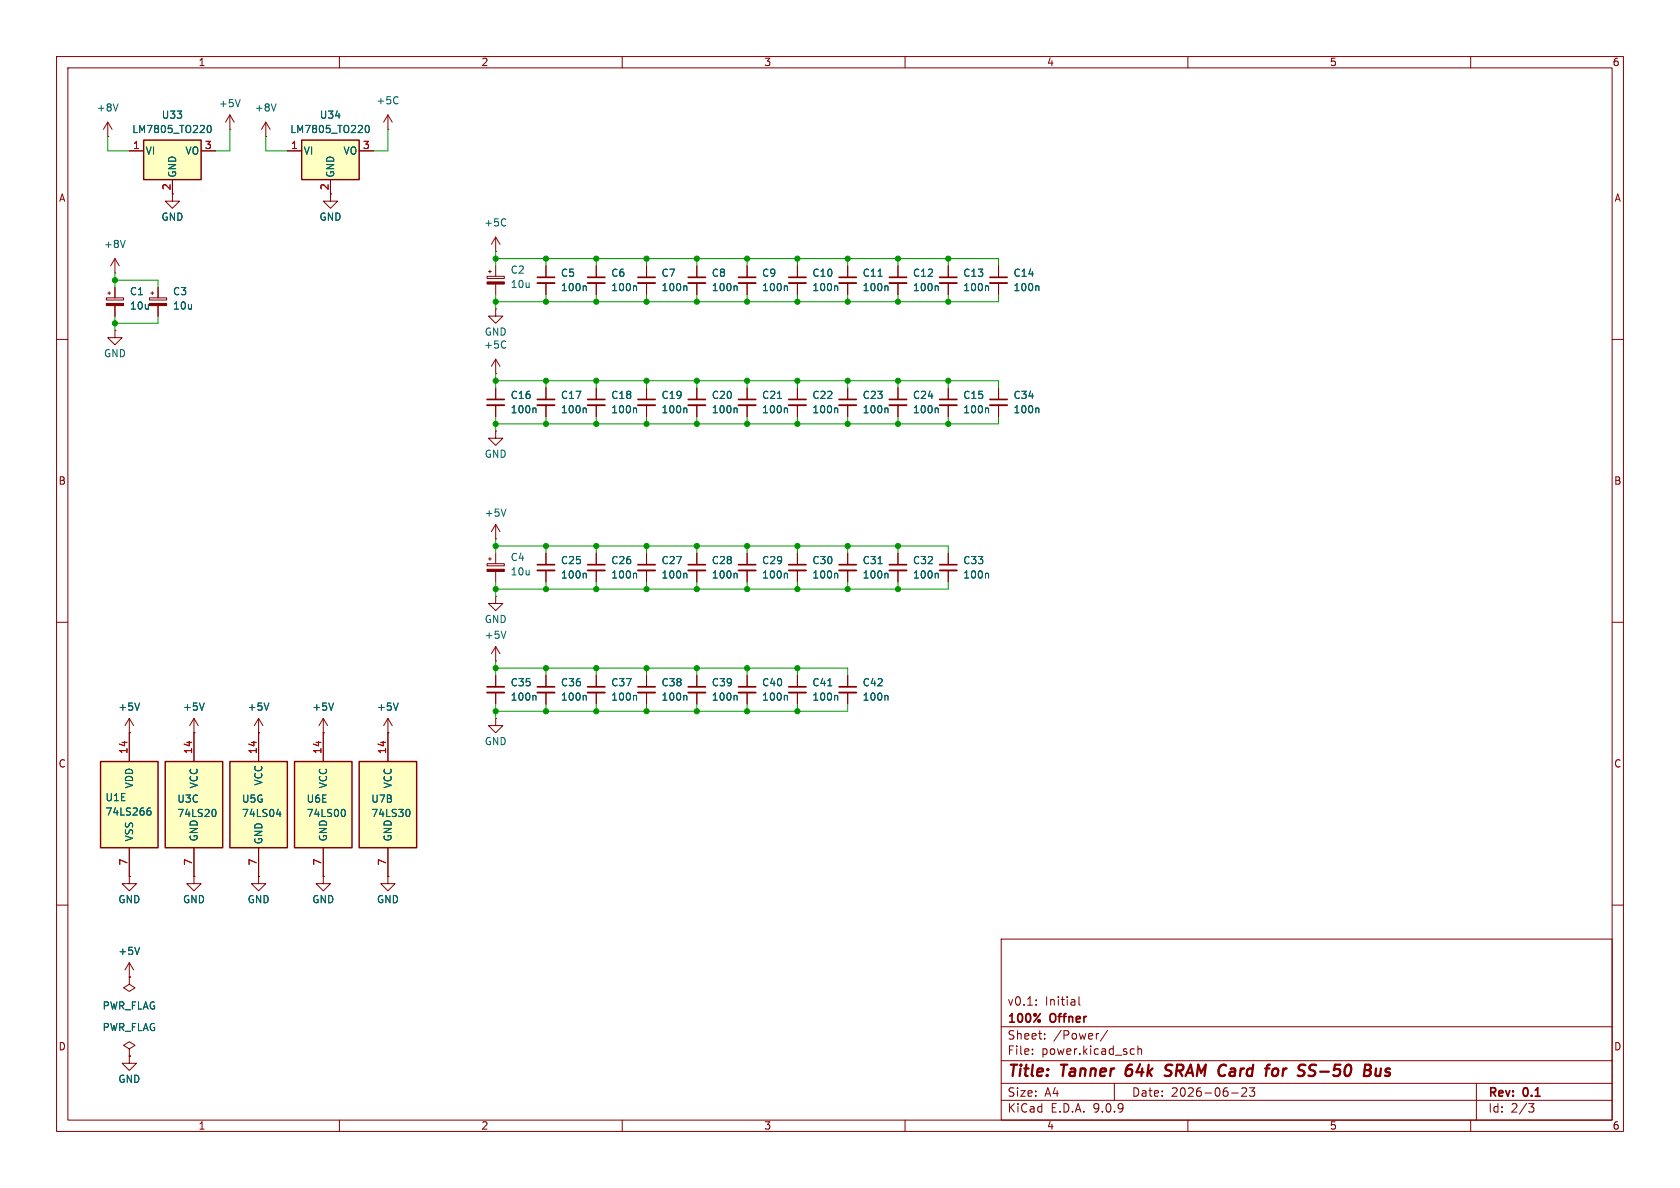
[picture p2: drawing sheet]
<svg xmlns="http://www.w3.org/2000/svg" width="297mm" height="210mm" viewBox="0 0 297 210" stroke-linecap="round" stroke-linejoin="round" font-family="sans-serif">
<g fill="none" stroke="#840000" stroke-width=".18">
<path d="M10 10h277v190h-277zM12 12h273v186h-273zM60 10v2M110 10v2M160 10v2M210 10v2M260 10v2M86.1 48.8h3.1v.4h-3.1zM86.4 48h.5M86.6 47.8v.5M87.6 47v1.8M87.6 50.2v1.9"/>
<path d="M96.5 47v2M96.5 50v2.1M10 60h2M285 60h2M10 110h2M285 110h2M10 160h2M177 166h108v32h-108zM183.2 177.6v.1M183.2 176.8v.1M190.7 176.2v1.3l.3 .2M285 160h2"/>
<path d="M60 198v2M110 198v2M160 198v2M177 194.5h108M177 191.5h108M177 187.5h108M177 181.5h108M182.5 186.3v.1M182.5 185.5v.1M184.7 183.6v.1M184.7 182.8v.1M194.2 182.7l-.2 .1"/>
<path d="M195.8 182.1l-1.3 2M197 191.5v3M200.1 185.4l.4 .1M200.5 186.3l-.4 .1M201.2 185.5l.2-.1 .3 .1 .1 .9M201.2 184.9v1.5M210 198v2M217.7 193.2h1.2M219.5 192.4l.6-.1 .2 .1 .1 .3-.9 1.1h.9M220.9 192.3h.9l-.5 .6 .4 .1v.7l-.2 .1h-.4l-.2-.1M260 198v2M261 191.5v6.5"/>
<path d="M270.2 195.1h1l-.5 .6 .4 .1 .1 .5-.3 .3h-.4"/>
</g>
<path d="M199.2 188.7l-.2 1.1 .3 .4M199.3 189.1l-.3 .3M206.9 190a.85 .85 0 0 1-1 .1M207 188.2l-.7 .1a.46 .46 0 0 0-.3 .5 .46 .46 0 0 0 .4 .4l.5 .2M225.4 188.9h.3l.2 .2v.7a.62 .62 0 0 1-.7 .4M231.8 189.2l.4 .1a.49 .49 0 0 1 .3 .5 .49 .49 0 0 1-.4 .4h-.5M231.9 188.2l.8 .1M243.3 188.9l-.1 1.2a.57 .57 0 0 0 .8-.1M244.1 188.9l-.1 1.3M245.7 189a.49 .49 0 0 0-.8 .3l.1 .1 .7 .2v.3l-.3 .3-.6-.1" fill="none" stroke="#840000" stroke-width=".4"/>
<path d="M95 49h3" fill="none" stroke="#840000" stroke-width=".3"/>
<path d="M95 50h3" fill="none" stroke="#840000" stroke-width=".33"/>
<path d="M103.5 50.5l.1 .2v.7" fill="none" stroke="#006464" stroke-width=".18"/>
<path d="M86.1 49.8h3.1v.4h-3.1z" fill="#840000" stroke="#840000" stroke-width=".18"/>
<path d="M53.3 24.8h10.2v7h-10.2z" fill="#ffffc2"/>
<path d="M53.3 24.8h10.2v7h-10.2z" fill="none" stroke="#840000" stroke-width=".25"/>
<g fill="none" stroke="#840000" stroke-width=".18">
<path d="M19 24.1h.1M19 21.6l-.7 1.3M19 21.6l.8 1.3M19 21.6v2.5M30.5 34.3v1.3h1.2l-1.2 1.2-1.3-1.2h1.3M50.8 26.7h2.5M58.4 31.8v2.5M63.5 26.7h2.5M68.6 22.9h.1M68.6 20.3l-.8 1.3M68.6 20.3l.7 1.3M68.6 20.3v2.6"/>
<path d="M132.1 47v2M132.1 50v2.1M87.6 76.2v1.3h1.3l-1.3 1.2-1.2-1.2h1.2M87.6 76.2h.1M105.4 68.6v2M105.4 71.6v2.1M114.3 68.6v2M114.3 71.6v2.1"/>
</g>
<path d="M20.9 18.4l-.5 1.2M70.1 17.1l.3 .1M70.4 18.2l-.3 .2M64.7 22.2h.2a.68 .68 0 0 1 .4 .6 .68 .68 0 0 1-.4 .6 .84 .84 0 0 1-.2-1.2zM139 50.5l.2 .2v.7M112.4 72.1l.1 .2v.7M121.2 72.1l.2 .2v.7" fill="none" stroke="#006464" stroke-width=".18"/>
<path d="M130.6 49h3M103.9 70.6h3M112.8 70.6h3" fill="none" stroke="#840000" stroke-width=".3"/>
<path d="M130.6 50h3M103.9 71.6h3M112.8 71.6h3" fill="none" stroke="#840000" stroke-width=".33"/>
<path d="M25.4 24.8h10.2v7h-10.2z" fill="#ffffc2"/>
<path d="M25.4 24.8h10.2v7h-10.2z" fill="none" stroke="#840000" stroke-width=".25"/>
<g fill="none" stroke="#840000" stroke-width=".18">
<path d="M22.9 26.7h2.5M30.5 31.8v2.5M35.6 26.7h2.5M58.4 34.3v1.3h1.3l-1.3 1.2-1.3-1.2h1.3M18.8 52.7h3v.3h-3zM19 51.8h.6M19.3 51.6v.5M20.3 48.3h.1M20.3 58.4v1.3h1.3l-1.3 1.3-1.3-1.3h1.3M20.3 58.4h.1M20.3 45.7v2.6M20.3 50.8v1.9"/>
<path d="M20.3 54v1.9M20.3 45.7l-.7 1.3M20.3 45.7l.8 1.3M26.4 52.7h3.1v.3h-3.1zM26.7 51.8h.5M26.9 51.6v.5M27.9 50.8v1.9M27.9 54v1.9M87.6 44.5h.1M87.6 54.6v1.3h1.3l-1.3 1.3-1.2-1.3h1.2M87.6 54.6h.1M87.6 41.9v2.6"/>
<path d="M87.6 41.9l-.7 1.3M87.6 41.9l.8 1.3M105.4 47v2M105.4 50v2.1M114.3 47v2M114.3 50v2.1M141 47v2M141 50v2.1M149.9 47v2M149.9 50v2.1M158.7 47v2M158.7 50v2.1"/>
<path d="M167.6 47v2M167.6 50v2.1M176.5 47v2M176.5 50v2.1M87.6 66h.1M87.6 63.5v2.5M87.6 68.6v2M87.6 71.6v2.1M87.6 63.5l-.7 1.3M87.6 63.5l.8 1.3M96.5 68.6v2M96.5 71.6v2.1"/>
<path d="M123.2 68.6v2M123.2 71.6v2.1M149.9 68.6v2M149.9 71.6v2.1M158.7 68.6v2M158.7 71.6v2.1M167.6 68.6v2M167.6 71.6v2.1M176.5 68.6v2M176.5 71.6v2.1M86.1 99.6h3.1v.4h-3.1zM86.4 98.8h.5"/>
<path d="M86.6 98.6v.5M87.6 95.3h.1M87.6 92.7v2.6M87.6 97.8v1.8M87.6 92.7l-.7 1.3M87.6 92.7l.8 1.3M96.5 97.8v2M105.4 97.8v2M114.3 97.8v2M87.6 116.8h.1M87.6 105.4v1.3h1.3l-1.3 1.3-1.2-1.3h1.2M87.6 105.4h.1"/>
<path d="M87.6 114.3l-.7 1.3M87.6 114.3l.8 1.3M87.6 101v1.9M87.6 114.3v2.5M87.6 119.4v2M96.5 100.8v2.1M96.5 119.4v2M105.4 100.8v2.1M114.3 100.8v2.1M22.9 129.5h.1M22.9 127l-.8 1.3M22.9 127l.7 1.3"/>
<path d="M22.9 127v2.5M87.6 122.4v2.1M96.5 122.4v2.1"/>
</g>
<g fill="none" stroke="#006464" stroke-width=".18">
<path d="M36.8 22.2h.1a.68 .68 0 0 1 .5 .6 .68 .68 0 0 1-.5 .6 .84 .84 0 0 1-.1-1.2zM89.2 38.7l.2 .1M89.4 39.8l-.2 .1M22.1 42.5l-.4 1.3M112.4 50.5l.1 .2v.7M121.2 50.5l.2 .2v.7M147.9 50.5l.2 .2v.7M155.2 48.8h.8M156.8 50.5l.2 .2v.7M165.7 50.5l.2 .2v.7M174.6 50.5l.2 .2v.7M183.5 50.5l.2 .2v.7"/>
<path d="M89.2 60.3l.2 .1M89.4 61.4l-.2 .1M94.6 72.1l.2 .2v.7M103.5 72.1l.1 .2v.7M130.1 72.1l.2 .2v.7M156.8 72.1l.2 .2v.7M165.7 72.1l.2 .2v.7M174.6 72.1l.2 .2v.7M183.5 72.1l.2 .2v.7M89.4 90l-.4 1.3M89.4 111.6l-.4 1.2M103.5 101.3l.1 .2v.7"/>
<path d="M112.4 101.3l.1 .2v.7M121.2 101.3l.2 .2v.7M24.7 124.3l-.4 1.2M94.6 122.9l.2 .2v.7M103.5 122.9l.1 .2v.7"/>
</g>
<g fill="none" stroke="#840000" stroke-width=".3">
<path d="M103.9 49h3M112.8 49h3M139.4 49h3.1M148.3 49h3.1M157.2 49h3.1M166.1 49h3.1M175 49h3.1M86.1 70.6h3.1M95 70.6h3M121.7 70.6h3M148.3 70.6h3.1M157.2 70.6h3.1"/>
<path d="M166.1 70.6h3.1M175 70.6h3.1M95 99.8h3M103.9 99.8h3M112.8 99.8h3M86.1 121.4h3.1M95 121.4h3"/>
</g>
<g fill="none" stroke="#840000" stroke-width=".33">
<path d="M103.9 50h3M112.8 50h3M139.4 50h3.1M148.3 50h3.1M157.2 50h3.1M166.1 50h3.1M175 50h3.1M86.1 71.6h3.1M95 71.6h3M121.7 71.6h3M148.3 71.6h3.1M157.2 71.6h3.1"/>
<path d="M166.1 71.6h3.1M175 71.6h3.1M95 100.8h3M103.9 100.8h3M112.8 100.8h3M86.1 122.4h3.1M95 122.4h3"/>
</g>
<g fill="#840000" stroke="#840000" stroke-width=".18">
<path d="M26.4 53.6h3.1v.4h-3.1z"/>
<path d="M18.8 53.6h3v.4h-3z"/>
<path d="M86.1 100.6h3.1v.4h-3.1z"/>
</g>
<path d="M52.1 134.6h10.1v15.3h-10.1z" fill="#ffffc2"/>
<path d="M52.1 134.6h10.1v15.3h-10.1z" fill="none" stroke="#840000" stroke-width=".25"/>
<g fill="none" stroke="#840000" stroke-width=".18">
<path d="M123.2 97.8v2M132.1 97.8v2M141 97.8v2M158.7 97.8v2M167.6 97.8v2M114.3 119.4v2M123.2 100.8v2.1M123.2 119.4v2M132.1 100.8v2.1M132.1 119.4v2M141 100.8v2.1M158.7 100.8v2.1"/>
<path d="M167.6 100.8v2.1M57.1 129.5v5.1M68.6 129.5h.1M68.6 127l-.8 1.3M68.6 127l.7 1.3M68.6 127v2.5M114.3 122.4v2.1M123.2 122.4v2.1M132.1 122.4v2.1M34.3 154.9v1.3h1.3l-1.3 1.3-1.3-1.3h1.3M34.3 154.9h.1M45.7 154.9v1.3h1.3l-1.3 1.3-1.3-1.3h1.3"/>
<path d="M45.7 154.9h.1M57.1 154.9v1.3h1.3l-1.3 1.3-1.2-1.3h1.2M57.1 154.9h.1M57.1 149.9v5M68.6 154.9v1.3h1.2l-1.2 1.3-1.3-1.3h1.3M68.6 154.9h.1M22.9 172.7v1.3l1 .6-1 .7-1.1-.7 1.1-.6M22.9 172.7h.1"/>
</g>
<path d="M130.1 101.3l.2 .2v.7M139 101.3l.2 .2v.7M147.9 101.3l.2 .2v.7M165.7 101.3l.2 .2v.7M174.6 101.3l.2 .2v.7M70.4 124.3l-.4 1.2M121.2 122.9l.2 .2v.7M130.1 122.9l.2 .2v.7M139 122.9l.2 .2v.7M60.7 143.1a.79 .79 0 0 1 0 1.2" fill="none" stroke="#006464" stroke-width=".18"/>
<path d="M121.7 99.8h3M130.6 99.8h3M139.4 99.8h3.1M157.2 99.8h3.1M166.1 99.8h3.1M112.8 121.4h3M121.7 121.4h3M130.6 121.4h3" fill="none" stroke="#840000" stroke-width=".3"/>
<path d="M121.7 100.8h3M130.6 100.8h3M139.4 100.8h3.1M157.2 100.8h3.1M166.1 100.8h3.1M112.8 122.4h3M121.7 122.4h3M130.6 122.4h3" fill="none" stroke="#840000" stroke-width=".33"/>
<path d="M63.5 134.6h10.2v15.3h-10.2z" fill="#ffffc2"/>
<path d="M63.5 134.6h10.2v15.3h-10.2z" fill="none" stroke="#840000" stroke-width=".25"/>
<path d="M45.7 129.5h.1M45.7 127l-.7 1.3M45.7 127l.8 1.3M45.7 127v2.5M57.1 129.5h.1M57.1 127l-.7 1.3M57.1 127l.8 1.3M57.1 127v2.5M68.6 129.5v5.1M68.6 149.9v5" fill="none" stroke="#840000" stroke-width=".18"/>
<path d="M47.5 124.3l-.4 1.2M59 124.3l-.5 1.2M72.2 143.1a.79 .79 0 0 1 0 1.2" fill="none" stroke="#006464" stroke-width=".18"/>
<path d="M29.2 134.6h10.2v15.3h-10.2z" fill="#ffffc2"/>
<path d="M29.2 134.6h10.2v15.3h-10.2z" fill="none" stroke="#840000" stroke-width=".25"/>
<path d="M34.3 129.5v5.1M34.3 149.9v5" fill="none" stroke="#840000" stroke-width=".18"/>
<path d="M37.9 143.1a.79 .79 0 0 1 0 1.2" fill="none" stroke="#006464" stroke-width=".18"/>
<path d="M17.8 134.6h10.1v15.3h-10.1z" fill="#ffffc2"/>
<path d="M17.8 134.6h10.1v15.3h-10.1z" fill="none" stroke="#840000" stroke-width=".25"/>
<path d="M22.9 129.5v5.1M34.3 129.5h.1M34.3 127l-.8 1.3M34.3 127l.8 1.3M34.3 127v2.5M22.9 149.9v5" fill="none" stroke="#840000" stroke-width=".18"/>
<path d="M36.1 124.3l-.4 1.2M26.1 143.4l.4-.1 .2 .2-.1 .5h-.5M26.6 142.8l-.4 .1" fill="none" stroke="#006464" stroke-width=".18"/>
<path d="M40.6 134.6h10.2v15.3h-10.2z" fill="#ffffc2"/>
<path d="M40.6 134.6h10.2v15.3h-10.2z" fill="none" stroke="#840000" stroke-width=".25"/>
<g fill="none" stroke="#840000" stroke-width=".18">
<path d="M22.9 26.7h2.5M30.5 31.8v2.5M35.6 26.7h2.5M40.6 22.9h.1M40.6 20.3l-.7 1.3M40.6 20.3l.8 1.3M40.6 20.3v2.6M47 24.1h.1M47 21.6l-.8 1.3M47 21.6l.8 1.3M47 21.6v2.5M50.8 26.7h2.5"/>
<path d="M58.4 31.8v2.5M63.5 26.7h2.5M20.3 50.8v1.9M20.3 54v1.9M27.9 50.8v1.9M27.9 54v1.9M96.5 47v2M96.5 50v2.1M105.4 47v2M105.4 50v2.1M114.3 47v2M114.3 50v2.1"/>
<path d="M123.2 47v2M123.2 50v2.1M132.1 47v2M132.1 50v2.1M141 47v2M141 50v2.1M149.9 47v2M149.9 50v2.1M158.7 47v2M158.7 50v2.1M167.6 47v2M167.6 50v2.1"/>
<path d="M176.5 47v2M176.5 50v2.1M87.6 68.6v2M87.6 71.6v2.1M96.5 68.6v2M96.5 71.6v2.1M105.4 68.6v2M105.4 71.6v2.1M114.3 68.6v2M114.3 71.6v2.1M123.2 68.6v2M123.2 71.6v2.1"/>
<path d="M132.1 68.6v2M132.1 71.6v2.1M141 68.6v2M141 71.6v2.1M149.9 68.6v2M149.9 71.6v2.1M158.7 68.6v2M158.7 71.6v2.1M167.6 68.6v2M167.6 71.6v2.1M176.5 68.6v2M176.5 71.6v2.1"/>
<path d="M96.5 97.8v2M105.4 97.8v2M114.3 97.8v2M123.2 97.8v2M132.1 97.8v2M141 97.8v2M149.9 97.8v2M158.7 97.8v2M167.6 97.8v2M87.6 119.4v2M96.5 100.8v2.1M96.5 119.4v2"/>
<path d="M105.4 100.8v2.1M105.4 119.4v2M114.3 100.8v2.1M114.3 119.4v2M123.2 100.8v2.1M123.2 119.4v2M132.1 100.8v2.1M132.1 119.4v2M141 100.8v2.1M141 119.4v2M149.9 100.8v2.1M149.9 119.4v2"/>
<path d="M158.7 100.8v2.1M167.6 100.8v2.1M22.9 129.5h.1M22.9 129.5v5.1M34.3 129.5h.1M34.3 129.5v5.1M45.7 129.5h.1M45.7 129.5v5.1M57.1 129.5h.1M57.1 129.5v5.1M68.6 129.5h.1M68.6 129.5v5.1"/>
<path d="M87.6 127v1.3h1.3l-1.3 1.2-1.2-1.2h1.2M87.6 127h.1M87.6 122.4v2.1M96.5 122.4v2.1M105.4 122.4v2.1M114.3 122.4v2.1M123.2 122.4v2.1M132.1 122.4v2.1M141 122.4v2.1M149.9 122.4v2.1M22.9 154.9v1.3h1.2l-1.2 1.3-1.3-1.3h1.3M22.9 154.9h.1"/>
<path d="M22.9 149.9v5M34.3 154.9h.1M34.3 149.9v5M45.7 154.9h.1M45.7 149.9v5M57.1 154.9h.1M57.1 149.9v5M68.6 154.9h.1M68.6 149.9v5M22.9 172.7h.1M22.9 170.2l-.8 1.3M22.9 170.2l.7 1.3"/>
<path d="M22.9 170.2v2.5M22.9 186.7v1.3h1.2l-1.2 1.2-1.3-1.2h1.3M22.9 186.7h.1M22.9 185.4l1-.6-1-.6-1.1 .6 1.1 .6v1.3"/>
</g>
<g fill="none" stroke="#006464" stroke-width=".18">
<path d="M42.5 17.6l-.5 1.3M48.8 18.4l-.4 1.2M36.8 22.2h.1a.68 .68 0 0 1 .5 .6 .68 .68 0 0 1-.5 .6 .84 .84 0 0 1-.1-1.2zM64.7 22.2h.2a.68 .68 0 0 1 .4 .6 .68 .68 0 0 1-.4 .6 .84 .84 0 0 1-.2-1.2zM103.5 50.5l.1 .2v.7M112.4 50.5l.1 .2v.7M121.2 50.5l.2 .2v.7M130.1 50.5l.2 .2v.7M139 50.5l.2 .2v.7M147.9 50.5l.2 .2v.7M155.2 48.8h.8M156.8 50.5l.2 .2v.7"/>
<path d="M165.7 50.5l.2 .2v.7M174.6 50.5l.2 .2v.7M183.5 50.5l.2 .2v.7M94.6 72.1l.2 .2v.7M103.5 72.1l.1 .2v.7M112.4 72.1l.1 .2v.7M121.2 72.1l.2 .2v.7M130.1 72.1l.2 .2v.7M137.5 70.4h.7M139 72.1l.2 .2v.7M147.9 72.1l.2 .2v.7M156.8 72.1l.2 .2v.7"/>
<path d="M165.7 72.1l.2 .2v.7M174.6 72.1l.2 .2v.7M183.5 72.1l.2 .2v.7M155.2 99.6h.8M103.5 101.3l.1 .2v.7M112.4 101.3l.1 .2v.7M121.2 101.3l.2 .2v.7M130.1 101.3l.2 .2v.7M139 101.3l.2 .2v.7M147.9 101.3l.2 .2v.7M156.8 101.3l.2 .2v.7M165.7 101.3l.2 .2v.7"/>
<path d="M174.6 101.3l.2 .2v.7M24.7 124.3l-.4 1.2M36.1 124.3l-.4 1.2M47.5 124.3l-.4 1.2M59 124.3l-.5 1.2M70.4 124.3l-.4 1.2M94.6 122.9l.2 .2v.7M103.5 122.9l.1 .2v.7M112.4 122.9l.1 .2v.7M121.2 122.9l.2 .2v.7M130.1 122.9l.2 .2v.7M139 122.9l.2 .2v.7"/>
<path d="M146.3 121.2h.8M147.9 122.9l.2 .2v.7M156.8 122.9l.2 .2v.7M26.1 143.4l.4-.1 .2 .2-.1 .5h-.5M26.6 142.8l-.4 .1M37.9 143.1a.79 .79 0 0 1 0 1.2M48.9 143.9h.8M49.5 143.5v.8M60.7 143.1a.79 .79 0 0 1 0 1.2M72.2 143.1a.79 .79 0 0 1 0 1.2M24.7 167.5l-.4 1.2"/>
</g>
<path d="M121.7 49h3M130.6 70.6h3M139.4 70.6h3.1M148.3 99.8h3.1M103.9 121.4h3M139.4 121.4h3.1M148.3 121.4h3.1" fill="none" stroke="#840000" stroke-width=".3"/>
<path d="M121.7 50h3M130.6 71.6h3M139.4 71.6h3.1M148.3 100.8h3.1M103.9 122.4h3M139.4 122.4h3.1M148.3 122.4h3.1" fill="none" stroke="#840000" stroke-width=".33"/>
<g fill="none" stroke="#009600" stroke-width=".18">
<path d="M19 24.1v2.6h3.9M40.6 22.9v3.8h-2.5M47 24.1v2.6h3.8M68.6 22.9v3.8h-2.6M20.3 48.3v2.5M20.3 55.9v2.5M20.3 49.5h7.6v1.3M27.9 55.9v1.3h-7.6M87.6 45.7h88.9v1.3M87.6 44.5v2.5M87.6 52.1v2.5M96.5 45.7v1.3"/>
<path d="M96.5 52.1v1.2M105.4 45.7v1.3M105.4 52.1v1.2M114.3 45.7v1.3M114.3 52.1v1.2M123.2 45.7v1.3M123.2 52.1v1.2M132.1 45.7v1.3M132.1 52.1v1.2M141 45.7v1.3M141 52.1v1.2M149.9 45.7v1.3"/>
<path d="M149.9 52.1v1.2M158.7 45.7v1.3M158.7 52.1v1.2M167.6 45.7v1.3M167.6 52.1v1.2M176.5 52.1v1.2h-88.9M87.6 66v2.6M87.6 73.7v2.5M87.6 67.3h88.9v1.3M96.5 67.3v1.3M96.5 73.7v1.2M105.4 67.3v1.3"/>
<path d="M105.4 73.7v1.2M114.3 67.3v1.3M114.3 73.7v1.2M123.2 67.3v1.3M123.2 73.7v1.2M132.1 67.3v1.3M132.1 73.7v1.2M141 67.3v1.3M141 73.7v1.2M149.9 67.3v1.3M149.9 73.7v1.2M158.7 67.3v1.3"/>
<path d="M158.7 73.7v1.2M167.6 67.3v1.3M167.6 73.7v1.2M176.5 73.7v1.2h-88.9M87.6 95.3v2.5M87.6 96.5h80v1.3M96.5 96.5v1.3M105.4 96.5v1.3M114.3 96.5v1.3M123.2 96.5v1.3M132.1 96.5v1.3M141 96.5v1.3"/>
<path d="M149.9 96.5v1.3M158.7 96.5v1.3M87.6 118.1h62.3v1.3M87.6 102.9v2.5M87.6 116.8v2.6M96.5 102.9v1.2M96.5 118.1v1.3M105.4 102.9v1.2M105.4 118.1v1.3M114.3 102.9v1.2M114.3 118.1v1.3M123.2 102.9v1.2"/>
<path d="M123.2 118.1v1.3M132.1 102.9v1.2M132.1 118.1v1.3M141 102.9v1.2M141 118.1v1.3M149.9 102.9v1.2M158.7 102.9v1.2M167.6 102.9v1.2h-80M87.6 124.5v2.5M96.5 124.5v1.2M105.4 124.5v1.2M114.3 124.5v1.2"/>
<path d="M123.2 124.5v1.2M132.1 124.5v1.2M141 124.5v1.2M149.9 124.5v1.2h-62.3"/>
</g>
<g fill="#009600" stroke="#009600" stroke-width=".18">
<circle cx="132.1" cy="96.5" r=".46"/>
<circle cx="141" cy="96.5" r=".46"/>
<circle cx="123.2" cy="67.3" r=".46"/>
<circle cx="114.3" cy="67.3" r=".46"/>
<circle cx="123.2" cy="74.9" r=".46"/>
<circle cx="114.3" cy="74.9" r=".46"/>
<circle cx="132.1" cy="74.9" r=".46"/>
<circle cx="149.9" cy="74.9" r=".46"/>
<circle cx="158.7" cy="96.5" r=".46"/>
<circle cx="158.7" cy="74.9" r=".46"/>
<circle cx="141" cy="74.9" r=".46"/>
<circle cx="149.9" cy="104.1" r=".46"/>
<circle cx="149.9" cy="96.5" r=".46"/>
<circle cx="141" cy="104.1" r=".46"/>
<circle cx="158.7" cy="104.1" r=".46"/>
<circle cx="149.9" cy="45.7" r=".46"/>
<circle cx="149.9" cy="53.3" r=".46"/>
<circle cx="141" cy="67.3" r=".46"/>
<circle cx="149.9" cy="67.3" r=".46"/>
<circle cx="132.1" cy="67.3" r=".46"/>
<circle cx="87.6" cy="67.3" r=".46"/>
<circle cx="96.5" cy="67.3" r=".46"/>
<circle cx="96.5" cy="45.7" r=".46"/>
<circle cx="105.4" cy="45.7" r=".46"/>
<circle cx="96.5" cy="53.3" r=".46"/>
<circle cx="105.4" cy="53.3" r=".46"/>
<circle cx="105.4" cy="67.3" r=".46"/>
<circle cx="105.4" cy="74.9" r=".46"/>
<circle cx="87.6" cy="45.7" r=".46"/>
<circle cx="87.6" cy="53.3" r=".46"/>
<circle cx="158.7" cy="45.7" r=".46"/>
<circle cx="167.6" cy="45.7" r=".46"/>
<circle cx="158.7" cy="53.3" r=".46"/>
<circle cx="167.6" cy="67.3" r=".46"/>
<circle cx="167.6" cy="53.3" r=".46"/>
<circle cx="158.7" cy="67.3" r=".46"/>
<circle cx="167.6" cy="74.9" r=".46"/>
<circle cx="114.3" cy="96.5" r=".46"/>
<circle cx="123.2" cy="96.5" r=".46"/>
<circle cx="96.5" cy="104.1" r=".46"/>
<circle cx="96.5" cy="96.5" r=".46"/>
<circle cx="87.6" cy="96.5" r=".46"/>
<circle cx="96.5" cy="74.9" r=".46"/>
<circle cx="87.6" cy="104.1" r=".46"/>
<circle cx="123.2" cy="104.1" r=".46"/>
<circle cx="114.3" cy="53.3" r=".46"/>
<circle cx="123.2" cy="53.3" r=".46"/>
<circle cx="132.1" cy="53.3" r=".46"/>
<circle cx="132.1" cy="45.7" r=".46"/>
<circle cx="114.3" cy="45.7" r=".46"/>
<circle cx="123.2" cy="45.7" r=".46"/>
<circle cx="141" cy="53.3" r=".46"/>
<circle cx="141" cy="45.7" r=".46"/>
<circle cx="105.4" cy="96.5" r=".46"/>
<circle cx="105.4" cy="118.1" r=".46"/>
<circle cx="105.4" cy="104.1" r=".46"/>
<circle cx="105.4" cy="125.7" r=".46"/>
<circle cx="114.3" cy="118.1" r=".46"/>
<circle cx="114.3" cy="104.1" r=".46"/>
<circle cx="132.1" cy="118.1" r=".46"/>
<circle cx="123.2" cy="125.7" r=".46"/>
<circle cx="114.3" cy="125.7" r=".46"/>
<circle cx="141" cy="118.1" r=".46"/>
<circle cx="141" cy="125.7" r=".46"/>
<circle cx="132.1" cy="104.1" r=".46"/>
<circle cx="123.2" cy="118.1" r=".46"/>
<circle cx="132.1" cy="125.7" r=".46"/>
<circle cx="87.6" cy="74.9" r=".46"/>
<circle cx="20.3" cy="57.2" r=".46"/>
<circle cx="20.3" cy="49.5" r=".46"/>
<circle cx="96.5" cy="118.1" r=".46"/>
<circle cx="87.6" cy="118.1" r=".46"/>
<circle cx="96.5" cy="125.7" r=".46"/>
<circle cx="87.6" cy="125.7" r=".46"/>
</g>
<g font-size="2.8" fill="#840000">
<text x="178" y="190.9">Title:</text>
<text x="187.7" y="190.9">Tanner</text>
<text x="199.9" y="190.9">64k</text>
<text x="207.6" y="190.9">SRAM Card</text>
<text x="227" y="190.9">for</text>
<text x="233.6" y="190.9">SS-50</text>
</g>
<g font-size="2.1" fill="#840000">
<text x="178" y="178">v0.1:</text>
<text x="184.7" y="178">Initial</text>
<text x="178" y="184">Sheet:</text>
<text x="178" y="181.2">100%</text>
<text x="185.7" y="181.2">Offner</text>
<text x="186.2" y="184">/Power/</text>
<text x="178" y="186.7">File:</text>
<text x="184.1" y="186.7">power.kicad_sch</text>
<text x="178" y="196.9">KiCad</text>
<text x="178" y="194.1">Size:</text>
<text x="184.7" y="194.1">A4</text>
<text x="185.7" y="196.9">E.D.A.</text>
<text x="193.3" y="196.9">9.0.9</text>
<text x="200" y="194.1">Date:</text>
<text x="207" y="194.1">2026-06-23</text>
<text x="263" y="194.3">Rev:</text>
<text x="263" y="196.9">Id:</text>
<text x="267.1" y="196.9">2/3</text>
<text x="269.4" y="194.3">0.1</text>
</g>
<g font-size="1.8" fill="#840000">
<text x="35" y="11.9">1</text>
<text x="85" y="11.9">2</text>
<text x="135" y="11.9">3</text>
<text x="185" y="11.9">4</text>
<text x="235" y="11.9">5</text>
<text x="285" y="11.9">6</text>
<text x="10.3" y="35.9">A</text>
<text x="285.3" y="35.9">A</text>
<text x="10.3" y="85.9">B</text>
<text x="285.3" y="85.9">B</text>
<text x="10.3" y="135.9">C</text>
<text x="285.3" y="135.9">C</text>
<text x="10.3" y="185.9">D</text>
<text x="285.3" y="185.9">D</text>
<text x="35" y="199.9">1</text>
<text x="85" y="199.9">2</text>
<text x="135" y="199.9">3</text>
<text x="185" y="199.9">4</text>
<text x="235" y="199.9">5</text>
<text x="285" y="199.9">6</text>
</g>
<g font-size="1.8" fill="#006464">
<text x="17" y="19.9">+8V</text>
<text x="23.3" y="23.7">LM7805_TO220</text>
<text x="28.5" y="21.2">U33</text>
<text x="38.6" y="19.2">+5V</text>
<text x="45" y="19.9">+8V</text>
<text x="51.2" y="23.7">LM7805_TO220</text>
<text x="56.4" y="21.2">U34</text>
<text x="66.5" y="18.6">+5C</text>
<text x="25.7" y="27.5">VI</text>
<text x="32.7" y="27.5">VO</text>
<text x="53.6" y="27.5">VI</text>
<text x="60.6" y="27.5">VO</text>
<text x="31.3" y="31.5" transform="rotate(-90 31.3 31.5)">GND</text>
<text x="59.3" y="31.5" transform="rotate(-90 59.3 31.5)">GND</text>
<text x="28.4" y="39.2">GND</text>
<text x="56.4" y="39.2">GND</text>
<text x="85.5" y="40.2">+5C</text>
<text x="18.3" y="44">+8V</text>
<text x="22.9" y="52.4">C1</text>
<text x="30.5" y="52.4">C3</text>
<text x="90.2" y="48.6">C2</text>
<text x="90.2" y="51.1">10u</text>
<text x="99.1" y="49.1">C5</text>
<text x="99.1" y="51.7">100n</text>
<text x="108" y="49.1">C6</text>
<text x="108" y="51.7">100n</text>
<text x="116.8" y="49.1">C7</text>
<text x="116.8" y="51.7">100n</text>
<text x="125.7" y="49.1">C8</text>
<text x="125.7" y="51.7">100n</text>
<text x="134.6" y="49.1">C9</text>
<text x="134.6" y="51.7">100n</text>
<text x="143.5" y="51.7">100n</text>
<text x="143.5" y="49.1">C10</text>
<text x="152.4" y="51.7">100n</text>
<text x="152.4" y="49.1">C11</text>
<text x="161.3" y="51.7">100n</text>
<text x="161.3" y="49.1">C12</text>
<text x="170.2" y="51.7">100n</text>
<text x="170.2" y="49.1">C13</text>
<text x="179.1" y="51.7">100n</text>
<text x="179.1" y="49.1">C14</text>
<text x="22.9" y="54.9">10u</text>
<text x="30.5" y="54.9">10u</text>
<text x="85.6" y="59.5">GND</text>
<text x="18.3" y="63.3">GND</text>
<text x="85.5" y="61.8">+5C</text>
<text x="90.2" y="70.7">C16</text>
<text x="99.1" y="70.7">C17</text>
<text x="108" y="70.7">C18</text>
<text x="116.8" y="70.7">C19</text>
<text x="125.7" y="70.7">C20</text>
<text x="134.6" y="70.7">C21</text>
<text x="143.5" y="70.7">C22</text>
<text x="152.4" y="70.7">C23</text>
<text x="161.3" y="70.7">C24</text>
<text x="170.2" y="70.7">C15</text>
<text x="179.1" y="70.7">C34</text>
<text x="90.2" y="73.3">100n</text>
<text x="99.1" y="73.3">100n</text>
<text x="108" y="73.3">100n</text>
<text x="116.8" y="73.3">100n</text>
<text x="125.7" y="73.3">100n</text>
<text x="134.6" y="73.3">100n</text>
<text x="143.5" y="73.3">100n</text>
<text x="152.4" y="73.3">100n</text>
<text x="161.3" y="73.3">100n</text>
<text x="170.2" y="73.3">100n</text>
<text x="179.1" y="73.3">100n</text>
<text x="85.6" y="81.1">GND</text>
<text x="85.6" y="91.5">+5V</text>
<text x="90.2" y="99.4">C4</text>
<text x="90.2" y="101.9">10u</text>
<text x="99.1" y="99.9">C25</text>
<text x="108" y="99.9">C26</text>
<text x="116.8" y="99.9">C27</text>
<text x="125.7" y="99.9">C28</text>
<text x="134.6" y="99.9">C29</text>
<text x="143.5" y="99.9">C30</text>
<text x="152.4" y="99.9">C31</text>
<text x="161.3" y="99.9">C32</text>
<text x="170.2" y="99.9">C33</text>
<text x="99.1" y="102.5">100n</text>
<text x="108" y="102.5">100n</text>
<text x="116.8" y="102.5">100n</text>
<text x="125.7" y="102.5">100n</text>
<text x="134.6" y="102.5">100n</text>
<text x="143.5" y="102.5">100n</text>
<text x="152.4" y="102.5">100n</text>
<text x="161.3" y="102.5">100n</text>
<text x="170.2" y="102.5">100n</text>
<text x="85.6" y="113.1">+5V</text>
<text x="85.6" y="110.3">GND</text>
<text x="20.8" y="125.8">+5V</text>
<text x="32.3" y="125.8">+5V</text>
<text x="43.7" y="125.8">+5V</text>
<text x="55.1" y="125.8">+5V</text>
<text x="66.5" y="125.8">+5V</text>
<text x="90.2" y="124.1">100n</text>
<text x="90.2" y="121.5">C35</text>
<text x="99.1" y="124.1">100n</text>
<text x="99.1" y="121.5">C36</text>
<text x="108" y="124.1">100n</text>
<text x="108" y="121.5">C37</text>
<text x="116.8" y="124.1">100n</text>
<text x="116.8" y="121.5">C38</text>
<text x="125.7" y="124.1">100n</text>
<text x="125.7" y="121.5">C39</text>
<text x="134.6" y="124.1">100n</text>
<text x="134.6" y="121.5">C40</text>
<text x="143.5" y="124.1">100n</text>
<text x="143.5" y="121.5">C41</text>
<text x="152.4" y="124.1">100n</text>
<text x="152.4" y="121.5">C42</text>
<text x="85.6" y="131.9">GND</text>
<text x="18.6" y="141.8">U1E</text>
<text x="23.7" y="139.5" transform="rotate(-90 23.7 139.5)">VDD</text>
<text x="31.3" y="142.1">U3C</text>
<text x="35.2" y="139.5" transform="rotate(-90 35.2 139.5)">VCC</text>
<text x="42.7" y="142.1">U5G</text>
<text x="46.6" y="139" transform="rotate(-90 46.6 139)">VCC</text>
<text x="54.1" y="142.1">U6E</text>
<text x="58" y="139.5" transform="rotate(-90 58 139.5)">VCC</text>
<text x="65.5" y="142.1">U7B</text>
<text x="69.4" y="139.5" transform="rotate(-90 69.4 139.5)">VCC</text>
<text x="18.6" y="144.4">74LS266</text>
<text x="23.7" y="148.8" transform="rotate(-90 23.7 148.8)">VSS</text>
<text x="31.3" y="144.6">74LS20</text>
<text x="35.2" y="148.8" transform="rotate(-90 35.2 148.8)">GND</text>
<text x="42.7" y="144.6">74LS04</text>
<text x="46.6" y="149.4" transform="rotate(-90 46.6 149.4)">GND</text>
<text x="54.1" y="144.6">74LS00</text>
<text x="58" y="148.8" transform="rotate(-90 58 148.8)">GND</text>
<text x="65.5" y="144.6">74LS30</text>
<text x="69.4" y="148.8" transform="rotate(-90 69.4 148.8)">GND</text>
<text x="20.8" y="159.9">GND</text>
<text x="32.3" y="159.9">GND</text>
<text x="43.7" y="159.9">GND</text>
<text x="55.1" y="159.9">GND</text>
<text x="66.5" y="159.9">GND</text>
<text x="20.8" y="169">+5V</text>
<text x="18" y="178.7">PWR_FLAG</text>
<text x="18" y="182.5">PWR_FLAG</text>
<text x="20.8" y="191.6">GND</text>
</g>
<g font-size="1.8" fill="#a90000">
<text x="23.4" y="26.4">1</text>
<text x="36.1" y="26.4">3</text>
<text x="51.4" y="26.4">1</text>
<text x="64.1" y="26.4">3</text>
<text x="30.2" y="33.7" transform="rotate(-90 30.2 33.7)">2</text>
<text x="58.2" y="33.7" transform="rotate(-90 58.2 33.7)">2</text>
<text x="22.6" y="133.4" transform="rotate(-90 22.6 133.4)">14</text>
<text x="34" y="133.4" transform="rotate(-90 34 133.4)">14</text>
<text x="45.5" y="133.4" transform="rotate(-90 45.5 133.4)">14</text>
<text x="56.9" y="133.4" transform="rotate(-90 56.9 133.4)">14</text>
<text x="68.3" y="133.4" transform="rotate(-90 68.3 133.4)">14</text>
<text x="22.6" y="153.1" transform="rotate(-90 22.6 153.1)">7</text>
<text x="34" y="153.1" transform="rotate(-90 34 153.1)">7</text>
<text x="45.5" y="153.1" transform="rotate(-90 45.5 153.1)">7</text>
<text x="56.9" y="153.1" transform="rotate(-90 56.9 153.1)">7</text>
<text x="68.3" y="153.1" transform="rotate(-90 68.3 153.1)">7</text>
</g>
</svg>
